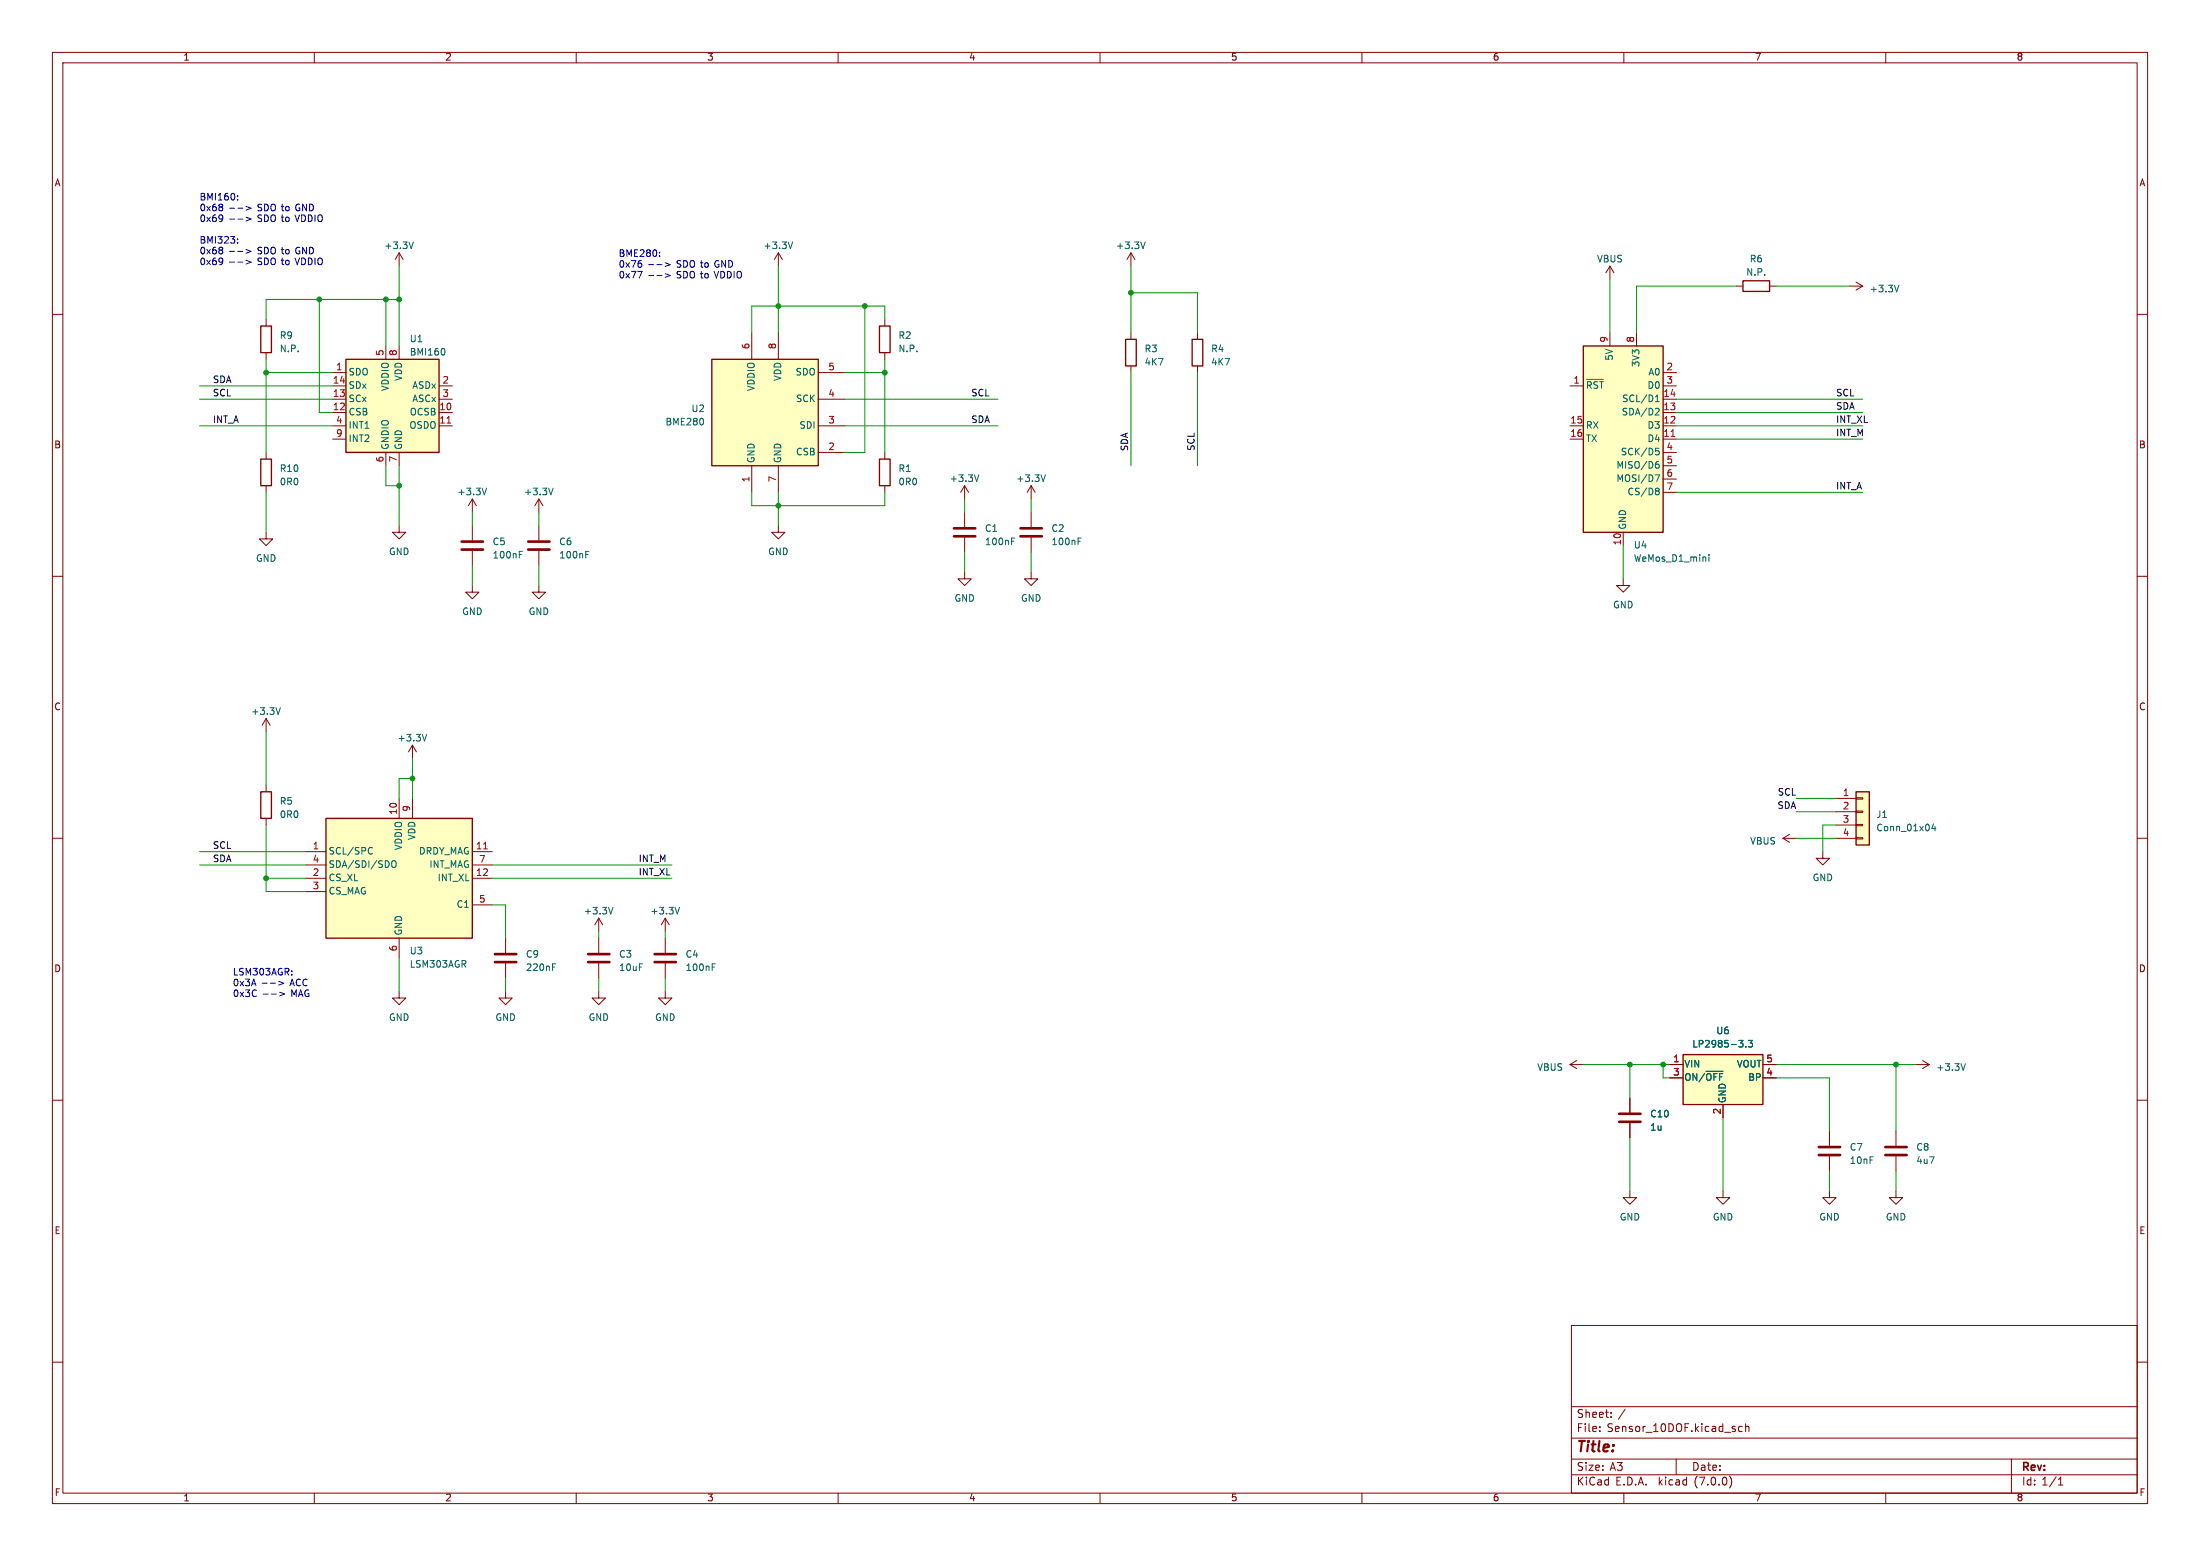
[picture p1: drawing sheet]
<svg xmlns="http://www.w3.org/2000/svg" width="420mm" height="297mm" viewBox="0 0 420 297" stroke-linecap="round" stroke-linejoin="round" font-family="sans-serif">
<g fill="none" stroke="#840000" stroke-width=".19">
<path d="M10 10h400v277h-400zM12 12h396v273h-396zM60 10v2M110 10v2M160 10v2M210 10v2M260 10v2M310 10v2M360 10v2M10 60h2M76.2 48.3v2.5M76.2 48.3l-.8 1.2"/>
<path d="M76.2 48.3l.8 1.2M148.6 48.3v2.5M148.6 48.3l-.8 1.2M148.6 48.3l.8 1.2M215.9 48.3l-.8 1.2M215.9 48.3v2.5M215.9 48.3l.8 1.2M307.3 50.8l-.7 1.3M307.3 50.8v2.5M307.3 50.8l.8 1.3M331.5 54.6h1.2M337.8 54.6h1.3"/>
<path d="M353.1 54.6h2.5M354.3 53.8l1.3 .8M355.6 54.6l-1.3 .8M408 60h2M50.8 61v1.2M50.8 67.3v1.3M63.5 76.2h2.5M63.5 71.1h2.5M63.5 78.7h2.5M63.5 73.7h2.5M73.7 66v2.6M76.2 66v2.6"/>
<path d="M83.8 76.2h2.6M83.8 78.7h2.6M83.8 73.7h2.6M143.5 63.5v5.1M148.6 63.5v5.1M156.2 76.2h5.1M156.2 71.1h5.1M168.9 61v1.2M168.9 67.3v1.3M215.9 63.5v1.3M215.9 69.9v1.2M228.6 63.5v1.3"/>
<path d="M228.6 69.9v1.2M299.7 73.7h2.6M307.3 63.5v2.5M312.4 63.5v2.5M317.5 76.2h2.5M317.5 71.1h2.5M317.5 78.7h2.5M317.5 73.7h2.5M50.8 86.4v1.2M50.8 92.7v1.3M63.5 81.3h2.5M63.5 83.8h2.5"/>
<path d="M73.7 86.4v2.5M76.2 86.4v2.5M83.8 81.3h2.6M90.2 95.3l-.8 1.2M90.2 95.3v2.5M90.2 95.3l.7 1.2M102.9 95.3v2.5M102.9 95.3l-.8 1.2M102.9 95.3l.7 1.2M143.5 88.9v5.1M148.6 88.9v5.1M156.2 86.4h5.1"/>
<path d="M156.2 81.3h5.1M168.9 86.4v1.2M168.9 92.7v1.3M184.1 92.7v2.6M184.1 97.8v2.8M184.1 92.7l-.7 1.3M184.1 92.7l.8 1.3M196.8 92.7l-.7 1.3M196.8 92.7v2.6M196.8 97.8v2.8M196.8 92.7l.8 1.3M299.7 81.3h2.6"/>
<path d="M299.7 83.8h2.6M317.5 86.4h2.5M317.5 81.3h2.5M317.5 83.8h2.5M317.5 88.9h2.5M317.5 91.4h2.5M317.5 94h2.5M10 110h2M50.8 101.6v1.3h1.3l-1.3 1.2-1.3-1.2h1.3M76.2 100.3v1.3h1.3l-1.3 1.3-1.3-1.3h1.3M90.2 111.8v1.2h1.2l-1.2 1.3-1.3-1.3h1.3M90.2 100.3v2.8"/>
<path d="M90.2 105.2v2.8M102.9 111.8v1.2h1.2l-1.2 1.3-1.3-1.3h1.3M102.9 100.3v2.8M102.9 105.2v2.8M148.6 100.3v1.3h1.3l-1.3 1.3-1.3-1.3h1.3M184.1 109.2v1.3h1.3l-1.3 1.3-1.2-1.3h1.2M184.1 102.6v2.8M196.8 109.2v1.3h1.3l-1.3 1.3-1.2-1.3h1.2M196.8 102.6v2.8M309.9 110.5v1.3h1.2l-1.2 1.2-1.3-1.2h1.3M309.9 101.6v2.5M408 110h2"/>
<path d="M50.8 137.2v2.5M50.8 137.2l-.8 1.2M50.8 137.2l.8 1.2M10 160h2M50.8 149.9v1.2M50.8 156.2v1.3M76.2 152.4v3.8M78.7 142.2l-.7 1.3M78.7 142.2v2.6M78.7 152.4v3.8M78.7 142.2l.8 1.3M341.6 159.3l-1.2 .7"/>
<path d="M350.5 152.4h3.8M350.5 154.9h3.8M350.5 157.5h3.8M354.3 159.9h1.3v.2h-1.3zM354.3 157.4h1.3v.2h-1.3zM354.3 154.8h1.3v.3h-1.3zM354.3 152.3h1.3v.2h-1.3zM408 160h2M58.4 162.6h3.8M58.4 167.6h3.8M58.4 170.2h3.8M58.4 165.1h3.8"/>
<path d="M76.2 179.1v3.8M90.2 162.6h3.8M90.2 167.6h3.8M90.2 165.1h3.8M90.2 172.7h3.8M96.5 179.1v2.8M114.3 175.3l-.8 1.2M114.3 175.3v2.5M114.3 179.1v2.8M114.3 175.3l.8 1.2M127 175.3v2.5M127 179.1v2.8"/>
<path d="M127 175.3l-.8 1.2M127 175.3l.8 1.2M340.4 160l1.2 .8M340.4 160h2.5M348 162.6v1.2h1.2l-1.2 1.3-1.3-1.3h1.3M350.5 160h3.8M76.2 189.2v1.3h1.3l-1.3 1.3-1.3-1.3h1.3M96.5 189.2v1.3h1.3l-1.3 1.3-1.3-1.3h1.3M96.5 183.9v2.8M114.3 189.2v1.3h1.3l-1.3 1.3-1.3-1.3h1.3M114.3 183.9v2.8M127 189.2v1.3h1.3l-1.3 1.3-1.3-1.3h1.3"/>
<path d="M127 183.9v2.8M10 210h2M299.7 203.2h2.6M299.7 203.2l1.3 .8M301 202.4l-1.3 .8M311.1 209.6v2.7M311.1 214.4v2.8M318.8 203.2h2.5M318.8 205.7h2.5M328.9 210.8v2.6M336.5 203.2h2.6M336.5 205.7h2.6"/>
<path d="M349.2 215.9v2.8M361.9 215.9v2.8M365.8 203.2h2.5M367 202.4l1.3 .8M368.3 203.2l-1.3 .8M408 210h2M311.1 227.3v1.3h1.3l-1.3 1.3-1.2-1.3h1.2M328.9 227.3v1.3h1.3l-1.3 1.3-1.2-1.3h1.2M349.2 227.3v1.3h1.3l-1.3 1.3-1.2-1.3h1.2M349.2 220.7v2.8M361.9 227.3v1.3h1.3l-1.3 1.3-1.2-1.3h1.2M361.9 220.7v2.8"/>
<path d="M10 260h2M300 253h108v32h-108zM408 260h2M300 278.5h108M300 274.5h108M300 268.5h108M305.4 273.1v.2M305.4 272.3v.2M307.6 270.4v.2M307.6 269.6v.2M320 278.5v3M332.6 272.3h-.4l-.3 .2 .1 .7h.6"/>
<path d="M333.2 272.4l.3-.1h.3l.1 1M333.2 271.8v1.5M384 278.5v6.5M60 285v2M110 285v2M160 285v2M210 285v2M260 285v2M300 281.5h108M310 285v2M330.2 281.7a1.72 1.72 0 0 1 0 2.3M360 285v2"/>
<path d="M393 283.5h.8M393 282.4l.4-.4v1.5"/>
</g>
<g fill="#ffffc2" stroke="#ffffc2" stroke-width=".19">
<path d="M321.3 201.3h15.2v9.5h-15.2z"/>
<path d="M135.9 68.6h20.3v20.3h-20.3z"/>
<path d="M66 68.6h17.8v17.8h-17.8z"/>
<path d="M354.3 151.1h2.6v10.2h-2.6z"/>
<path d="M302.3 66h15.2v35.6h-15.2z"/>
<path d="M62.2 156.2h28v22.9h-28z"/>
</g>
<g fill="none" stroke="#840000" stroke-width=".25">
<path d="M332.7 53.6h5.1v2h-5.1zM49.8 62.2h2v5.1h-2zM66 68.6h17.8v17.8h-17.8zM135.9 68.6h20.3v20.3h-20.3zM167.9 62.2h2v5.1h-2zM214.9 64.8h2v5.1h-2zM227.6 64.8h2v5.1h-2zM302.3 66h15.2v35.6h-15.2zM49.8 87.6h2v5.1h-2zM167.9 87.6h2v5.1h-2zM49.8 151.1h2v5.1h-2zM62.2 156.2h28v22.9h-28z"/>
<path d="M354.3 151.1h2.6v10.2h-2.6zM321.3 201.3h15.2v9.5h-15.2z"/>
</g>
<g fill="none" stroke="#006464" stroke-width=".19">
<path d="M78.9 46.2l-.4 1.3M151.3 46.2l-.4 1.3M218.6 46.2l-.4 1.3M362.5 54.4l-.4 1.3M84.8 66.6l.1 .4-.1 .7M302.9 72.4h3.2M303.8 73.3l-.1-.4h-.6v1.2M305 72.9h-.5l-.2 .3M305.4 72.9h.7M305.7 72.9v1.2M316 76.7h.8M316 75.8l.4-.4v1.3"/>
<path d="M316.2 77.9l.4 .1 .2 .3-.8 .9h.8M92.9 93.2l-.4 1.2M105.6 93.2l-.4 1.2M186.9 90.6l-.5 1.3M199.6 90.6l-.5 1.3M316 90.6h.8l-.5 1.3M316.1 85.6h.6M316.2 86h.3l.3 .3-.1 .4-.5 .1M316.3 88.6h.2l.3 .2-.1 .4-.4 .2M316.3 93.2h.2l.3 .2-.3 .3M316.3 93.7h.2M316.5 93.7l.3 .3v.2l-.3 .2h-.2"/>
<path d="M316.6 88.1l-.3 .1M99.1 105.2h.6M111.8 105.2h.6M193.1 102.7h.6M205.8 102.7h.6M326.2 105.9v.1M326.2 106.3v.8M53.5 135.1l-.4 1.3M81.5 140.2l-.5 1.2M369.1 157.3l-.3 .9h.8M369.4 157.7v.9M70.8 161.8l.3 .1"/>
<path d="M71.1 162.9l-.3 .1M75 164.4l.1-.1a.43 .43 0 0 1 .5 .4v.4a.42 .42 0 0 1-.4 .5 .42 .42 0 0 1-.4-.5zM117 173.2l-.4 1.3M129.7 173.2l-.4 1.3M105.5 184h.6M136 184h.6M332 198.6h.7l-.4 .5M332.7 199.2v.5M333.3 199.7v.2M333.8 198.6h.8l-.5 .5 .4 .1v.5l-.2 .2-.5-.2M321.8 205.4a.42 .42 0 0 1 .4-.5 .42 .42 0 0 1 .5 .5M323.9 204.9v1.3l-.7-1.3v1.3"/>
<path d="M325.4 204.9l-1.1 1.6M325.7 204.5h3.2M325.8 205.4a.42 .42 0 0 1 .4-.5 .42 .42 0 0 1 .4 .5M327.8 204.9h-.6v1.3M328.9 204.9h-.6v1.3M375.2 203l-.4 1.3"/>
</g>
<g fill="none" stroke="#840000" stroke-width=".51">
<path d="M88.1 104.9h4.1M88.1 103.4h4.1M100.8 104.9h4.1M100.8 103.4h4.1M182.1 102.4h4.1M182.1 100.8h4.1M194.8 102.4h4.1M194.8 100.8h4.1M94.5 183.6h4.1M94.5 182.1h4.1M112.3 183.6h4M112.3 182.1h4"/>
<path d="M125 183.6h4M125 182.1h4M309.1 214.1h4.1M309.1 212.6h4.1M347.2 218.9h4.1M359.9 218.9h4.1M347.2 220.5h4.1M359.9 220.5h4.1"/>
</g>
<path d="M85.3 80.7h.8M319 83.3h.7M92.3 162h.7" fill="none" stroke="#a90000" stroke-width=".19"/>
<g fill="none" stroke="#0000c2" stroke-width=".19">
<path d="M42.5 39.1v.3M42.5 39.6v.5M45.4 38.1v.1M45.4 37.4v.1M47 39.4l.9 .4-.9 .3M42.5 41.1v.9M42.5 47.3v.3M42.5 47.9v.4M42.5 49.4v.8M42.5 41.6v.1M42.5 49.8v.1M45.4 45.6v.1"/>
<path d="M45.4 46.3v.1M47 41.4l.9 .4-.9 .4M47 47.6l.9 .4-.9 .3M47 49.7l.9 .3-.9 .4M121.7 51.8h.9l-.6 1.3M122.5 50.3v.6M125.9 48.8v.1M125.9 48.2v.1M127 50.2l.9 .3-.9 .4M127 52.2l.9 .4-.9 .3M53.2 187.3l1 .4-1 .3M53.4 189.4l.9 .3-.9 .4"/>
</g>
<g fill="none" stroke="#009600" stroke-width=".19">
<path d="M61 57.2v21.5h2.5M73.7 57.2v8.8M76.2 50.8v15.2M76.2 57.2h-25.4v3.8M148.6 50.8v12.7M165.1 58.4v28h-3.8M215.9 50.8v12.7M215.9 55.9h12.7v7.6M307.3 53.3v10.2M331.5 54.6h-19.1v8.9M339.1 54.6h14M38.1 76.2h25.4"/>
<path d="M38.1 73.7h25.4M50.8 71.1h12.7M50.8 68.6v17.8M161.3 71.1h7.6M161.3 76.2h29.2M168.9 61v-2.6h-25.4v5.1M168.9 68.6v17.8M215.9 71.1v17.8M228.6 71.1v17.8M320 76.2h35.6M320 78.7h35.6M38.1 81.3h25.4"/>
<path d="M50.8 94v7.6M73.7 88.9v3.8h2.5M76.2 88.9v11.4M90.2 97.8v2.5M102.9 97.8v2.5M143.5 94v2.5h25.4v-2.5M148.6 94v6.3M161.3 81.3h29.2M184.1 95.3v2.5M196.8 95.3v2.5M320 81.3h35.6M320 83.8h35.6"/>
<path d="M320 94h35.6M90.2 108v3.8M102.9 108v3.8M184.1 105.4v3.8M196.8 105.4v3.8M309.9 104.1v6.4M50.8 139.7v10.2M50.8 157.5v12.7h7.6M78.7 148.6h-2.5v3.8M78.7 144.8v7.6M342.9 152.4h7.6M342.9 154.9h7.6"/>
<path d="M350.5 157.5h-2.5v5.1M38.1 165.1h20.3M38.1 162.6h20.3M50.8 167.6h7.6M94 165.1h34.3M94 172.7h2.5v6.4M94 167.6h34.3M114.3 177.8v1.3M127 177.8v1.3M342.9 160h7.6M76.2 182.9v6.3M96.5 186.7v2.5"/>
<path d="M114.3 186.7v2.5M127 186.7v2.5M302.3 203.2h16.5M311.1 203.2v6.4M311.1 217.2v10.1M317.5 203.2v2.5h1.3M328.9 213.4v13.9M339.1 205.7h10.1v10.2M339.1 203.2h26.7M361.9 203.2v12.7M349.2 223.5v3.8M361.9 223.5v3.8"/>
</g>
<g fill="#009600" stroke="#009600" stroke-width=".19">
<circle cx="148.6" cy="96.5" r=".46"/>
<circle cx="148.6" cy="58.4" r=".46"/>
<circle cx="165.1" cy="58.4" r=".46"/>
<circle cx="168.9" cy="71.1" r=".46"/>
<circle cx="76.2" cy="57.2" r=".46"/>
<circle cx="73.7" cy="57.2" r=".46"/>
<circle cx="61" cy="57.2" r=".46"/>
<circle cx="50.8" cy="71.1" r=".46"/>
<circle cx="361.9" cy="203.2" r=".46"/>
<circle cx="317.5" cy="203.2" r=".46"/>
<circle cx="311.1" cy="203.2" r=".46"/>
<circle cx="76.2" cy="92.7" r=".46"/>
<circle cx="50.8" cy="167.6" r=".46"/>
<circle cx="215.9" cy="55.9" r=".46"/>
<circle cx="78.7" cy="148.6" r=".46"/>
</g>
<text font-size="2.8" fill="#840000" x="301" y="277.8">Title:</text>
<g font-size="2.1" fill="#840000">
<text x="301" y="273.6">File:</text>
<text x="301" y="270.9">Sheet:</text>
<text x="306.8" y="273.6">Sensor_10DOF.kicad_sch</text>
<text x="308.9" y="270.9">/</text>
<text x="301" y="281">Size:</text>
<text x="307.3" y="281">A3</text>
<text x="323" y="281">Date:</text>
<text x="386" y="281.2">Rev:</text>
<text x="301" y="283.8">KiCad</text>
<text x="308.4" y="283.8">E.D.A.</text>
<text x="316.6" y="283.8">kicad</text>
<text x="323.6" y="283.8">(7.0.0)</text>
<text x="386" y="283.8">Id: 1/1</text>
</g>
<g font-size="1.8" fill="#840000">
<text x="35" y="11.8">1</text>
<text x="85" y="11.8">2</text>
<text x="135" y="11.8">3</text>
<text x="185" y="11.8">4</text>
<text x="235" y="11.8">5</text>
<text x="285" y="11.8">6</text>
<text x="335" y="11.8">7</text>
<text x="385" y="11.8">8</text>
<text x="10.4" y="35.8">A</text>
<text x="408.4" y="35.8">A</text>
<text x="10.3" y="85.8">B</text>
<text x="408.3" y="85.8">B</text>
<text x="10.3" y="135.8">C</text>
<text x="408.3" y="135.8">C</text>
<text x="10.3" y="185.8">D</text>
<text x="408.3" y="185.8">D</text>
<text x="10.4" y="235.8">E</text>
<text x="408.3" y="235.8">E</text>
<text x="10.4" y="285.8">F</text>
<text x="35" y="286.8">1</text>
<text x="85" y="286.8">2</text>
<text x="135" y="286.8">3</text>
<text x="185" y="286.8">4</text>
<text x="235" y="286.8">5</text>
<text x="285" y="286.8">6</text>
<text x="335" y="286.8">7</text>
<text x="385" y="286.8">8</text>
<text x="408.4" y="285.8">F</text>
</g>
<g font-size="1.8" fill="#0000c2">
<text x="38.1" y="38.5">BMI160:</text>
<text x="38.1" y="40.5">0x68</text>
<text x="43.6" y="40.5">--&gt;</text>
<text x="49.3" y="40.5">SDO to</text>
<text x="56.7" y="40.5">GND</text>
<text x="38.1" y="42.6">0x69</text>
<text x="38.1" y="46.7">BMI323:</text>
<text x="43.6" y="42.6">--&gt;</text>
<text x="49.3" y="42.6">SDO to</text>
<text x="56.7" y="42.6">VDDIO</text>
<text x="38.1" y="48.7">0x68</text>
<text x="38.1" y="50.8">0x69</text>
<text x="43.6" y="48.7">--&gt;</text>
<text x="43.6" y="50.8">--&gt;</text>
<text x="49.3" y="48.7">SDO to</text>
<text x="49.3" y="50.8">SDO to</text>
<text x="56.7" y="48.7">GND</text>
<text x="56.7" y="50.8">VDDIO</text>
<text x="118.1" y="49.2">BME280:</text>
<text x="118.1" y="51.3">0x76</text>
<text x="118.1" y="53.3">0x77</text>
<text x="123.7" y="51.3">--&gt;</text>
<text x="123.7" y="53.3">--&gt;</text>
<text x="129.3" y="51.3">SDO to</text>
<text x="129.3" y="53.3">SDO to</text>
<text x="136.7" y="51.3">GND</text>
<text x="136.7" y="53.3">VDDIO</text>
<text x="44.4" y="186.4">LSM303AGR:</text>
<text x="44.4" y="188.4">0x3A</text>
<text x="44.4" y="190.5">0x3C</text>
<text x="49.9" y="188.4">--&gt;</text>
<text x="50.1" y="190.5">--&gt;</text>
<text x="55.5" y="188.4">ACC</text>
<text x="55.7" y="190.5">MAG</text>
</g>
<g font-size="1.8" fill="#006464">
<text x="73.3" y="47.8">+3.3V</text>
<text x="145.7" y="47.8">+3.3V</text>
<text x="213" y="47.8">+3.3V</text>
<text x="304.8" y="50.4">VBUS</text>
<text x="333.3" y="52.9">N.P.</text>
<text x="334" y="50.4">R6</text>
<text x="356.9" y="56.1">+3.3V</text>
<text x="53.3" y="65">R9</text>
<text x="78.2" y="65.6">U1</text>
<text x="171.5" y="65">R2</text>
<text x="53.3" y="67.5">N.P.</text>
<text x="66.5" y="71.9">SDO</text>
<text x="78.2" y="68.1">BMI160</text>
<text x="151.8" y="71.9">SDO</text>
<text x="171.5" y="67.5">N.P.</text>
<text x="218.4" y="67.5">R3</text>
<text x="218.4" y="70">4K7</text>
<text x="231.1" y="67.5">R4</text>
<text x="231.1" y="70">4K7</text>
<text x="308.2" y="69" transform="rotate(-90 308.2 69)">5V</text>
<text x="313.2" y="70.2" transform="rotate(-90 313.2 70.2)">3V3</text>
<text x="314.6" y="71.9">A0</text>
<text x="66.5" y="77">SCx</text>
<text x="66.5" y="74.5">SDx</text>
<text x="74.5" y="74.8" transform="rotate(-90 74.5 74.8)">VDDIO</text>
<text x="77" y="72.8" transform="rotate(-90 77 72.8)">VDD</text>
<text x="78.6" y="74.5">ASDx</text>
<text x="78.6" y="77">ASCx</text>
<text x="144.3" y="74.8" transform="rotate(-90 144.3 74.8)">VDDIO</text>
<text x="149.4" y="72.8" transform="rotate(-90 149.4 72.8)">VDD</text>
<text x="151.8" y="77">SCK</text>
<text x="302.8" y="75.1">~{RST}</text>
<text x="309.5" y="77">SCL/D1</text>
<text x="314.4" y="74.5">D0</text>
<text x="66.5" y="79.6">CSB</text>
<text x="66.5" y="82.1">INT1</text>
<text x="78" y="82.1">OSDO</text>
<text x="78.1" y="79.6">OCSB</text>
<text x="127" y="81.5">BME280</text>
<text x="131.9" y="78.9">U2</text>
<text x="152.5" y="82.1">SDI</text>
<text x="302.8" y="82.1">RX</text>
<text x="309.5" y="79.6">SDA/D2</text>
<text x="314.4" y="82.1">D3</text>
<text x="66.5" y="84.6">INT2</text>
<text x="74.5" y="85.9" transform="rotate(-90 74.5 85.9)">GNDIO</text>
<text x="77" y="85.9" transform="rotate(-90 77 85.9)">GND</text>
<text x="144.3" y="88.4" transform="rotate(-90 144.3 88.4)">GND</text>
<text x="149.4" y="88.4" transform="rotate(-90 149.4 88.4)">GND</text>
<text x="151.8" y="87.2">CSB</text>
<text x="302.8" y="84.6">TX</text>
<text x="308.5" y="89.7">MISO/D6</text>
<text x="309.3" y="87.2">SCK/D5</text>
<text x="314.4" y="84.6">D4</text>
<text x="53.3" y="90.4">R10</text>
<text x="53.3" y="92.9">0R0</text>
<text x="87.3" y="94.8">+3.3V</text>
<text x="100" y="94.8">+3.3V</text>
<text x="171.5" y="90.4">R1</text>
<text x="171.5" y="92.9">0R0</text>
<text x="181.2" y="92.3">+3.3V</text>
<text x="193.9" y="92.3">+3.3V</text>
<text x="308.5" y="92.3">MOSI/D7</text>
<text x="310.6" y="94.8">CS/D8</text>
<text x="188" y="101.8">C1</text>
<text x="200.7" y="101.8">C2</text>
<text x="310.7" y="101.1" transform="rotate(-90 310.7 101.1)">GND</text>
<text x="48.8" y="107.5">GND</text>
<text x="74.2" y="106.2">GND</text>
<text x="94" y="104.3">C5</text>
<text x="94" y="106.9">100nF</text>
<text x="106.7" y="104.3">C6</text>
<text x="106.7" y="106.9">100nF</text>
<text x="146.6" y="106.2">GND</text>
<text x="188" y="104.3">100nF</text>
<text x="200.7" y="104.3">100nF</text>
<text x="311.8" y="105">U4</text>
<text x="311.8" y="107.5">WeMos_D1_mini</text>
<text x="88.2" y="117.7">GND</text>
<text x="100.9" y="117.7">GND</text>
<text x="182.2" y="115.1">GND</text>
<text x="194.9" y="115.1">GND</text>
<text x="307.9" y="116.4">GND</text>
<text x="47.9" y="136.7">+3.3V</text>
<text x="75.8" y="141.8">+3.3V</text>
<text x="53.3" y="153.9">R5</text>
<text x="53.3" y="156.4">0R0</text>
<text x="79.6" y="160.5" transform="rotate(-90 79.6 160.5)">VDD</text>
<text x="334.1" y="161.5">VBUS</text>
<text x="358.1" y="156.4">J1</text>
<text x="358.1" y="158.9">Conn_01x04</text>
<text x="62.7" y="163.4">SCL/SPC</text>
<text x="62.7" y="165.9">SDA/SDI/SDO</text>
<text x="77" y="162.4" transform="rotate(-90 77 162.4)">VDDIO</text>
<text x="79.9" y="163.4">DRDY_MAG</text>
<text x="81.9" y="165.9">INT_MAG</text>
<text x="62.7" y="168.5">CS_XL</text>
<text x="62.7" y="171">CS_MAG</text>
<text x="83.4" y="168.5">INT_XL</text>
<text x="87.1" y="173.5">C1</text>
<text x="346" y="168.5">GND</text>
<text x="77" y="178.6" transform="rotate(-90 77 178.6)">GND</text>
<text x="111.4" y="174.8">+3.3V</text>
<text x="124.1" y="174.8">+3.3V</text>
<text x="78.2" y="185">LSM303AGR</text>
<text x="78.2" y="182.4">U3</text>
<text x="100.3" y="183.1">C9</text>
<text x="100.3" y="185.6">220nF</text>
<text x="118.1" y="183.1">C3</text>
<text x="118.1" y="185.6">10uF</text>
<text x="130.8" y="183.1">C4</text>
<text x="130.8" y="185.6">100nF</text>
<text x="74.2" y="195.1">GND</text>
<text x="94.5" y="195.1">GND</text>
<text x="112.3" y="195.1">GND</text>
<text x="125" y="195.1">GND</text>
<text x="327.6" y="197.7">U6</text>
<text x="323" y="200.2">LP2985-3.3</text>
<text x="293.4" y="204.7">VBUS</text>
<text x="321.6" y="204">VIN</text>
<text x="321.6" y="207.2">ON/~{OFF}</text>
<text x="331.5" y="204">VOUT</text>
<text x="333.6" y="206.6">BP</text>
<text x="369.6" y="204.7">+3.3V</text>
<text x="315" y="213.6">C10</text>
<text x="329.8" y="210.6" transform="rotate(-90 329.8 210.6)">GND</text>
<text x="315" y="216.1">1u</text>
<text x="353.1" y="219.9">C7</text>
<text x="365.8" y="219.9">C8</text>
<text x="353.1" y="222.4">10nF</text>
<text x="365.8" y="222.4">4u7</text>
<text x="309.2" y="233.2">GND</text>
<text x="326.9" y="233.2">GND</text>
<text x="347.3" y="233.2">GND</text>
<text x="360" y="233.2">GND</text>
</g>
<g font-size="1.8" fill="#a90000">
<text x="307.1" y="65.4" transform="rotate(-90 307.1 65.4)">9</text>
<text x="312.2" y="65.4" transform="rotate(-90 312.2 65.4)">8</text>
<text x="64.1" y="70.9">1</text>
<text x="73.4" y="68" transform="rotate(-90 73.4 68)">5</text>
<text x="75.9" y="68" transform="rotate(-90 75.9 68)">8</text>
<text x="143.3" y="66.7" transform="rotate(-90 143.3 66.7)">6</text>
<text x="148.3" y="66.7" transform="rotate(-90 148.3 66.7)">8</text>
<text x="158.1" y="70.9">5</text>
<text x="318.1" y="70.9">2</text>
<text x="63.5" y="75.9">13</text>
<text x="63.5" y="73.4">14</text>
<text x="84.4" y="73.4">2</text>
<text x="84.4" y="75.9">3</text>
<text x="158.1" y="75.9">4</text>
<text x="300.3" y="73.4">1</text>
<text x="317.5" y="75.9">14</text>
<text x="318.1" y="73.4">3</text>
<text x="63.5" y="78.5">12</text>
<text x="64.1" y="81">4</text>
<text x="64.1" y="83.6">9</text>
<text x="83.8" y="78.5">10</text>
<text x="83.8" y="81">11</text>
<text x="158.1" y="81">3</text>
<text x="299.7" y="81">15</text>
<text x="299.7" y="83.6">16</text>
<text x="317.5" y="83.6">11</text>
<text x="317.5" y="81">12</text>
<text x="317.5" y="78.5">13</text>
<text x="73.4" y="88.3" transform="rotate(-90 73.4 88.3)">6</text>
<text x="75.9" y="88.3" transform="rotate(-90 75.9 88.3)">7</text>
<text x="158.1" y="86.1">2</text>
<text x="318.1" y="86.1">4</text>
<text x="318.1" y="88.6">5</text>
<text x="143.3" y="92.1" transform="rotate(-90 143.3 92.1)">1</text>
<text x="148.3" y="92.1" transform="rotate(-90 148.3 92.1)">7</text>
<text x="318.1" y="91.2">6</text>
<text x="318.1" y="93.7">7</text>
<text x="309.6" y="104.1" transform="rotate(-90 309.6 104.1)">10</text>
<text x="75.9" y="155.6" transform="rotate(-90 75.9 155.6)">10</text>
<text x="78.5" y="155" transform="rotate(-90 78.5 155)">9</text>
<text x="351.8" y="152.1">1</text>
<text x="351.8" y="154.7">2</text>
<text x="351.8" y="157.2">3</text>
<text x="351.8" y="159.8">4</text>
<text x="59.7" y="162.3">1</text>
<text x="59.7" y="167.4">2</text>
<text x="59.7" y="164.8">4</text>
<text x="90.8" y="162.3">11</text>
<text x="90.8" y="167.4">12</text>
<text x="91.4" y="164.8">7</text>
<text x="59.7" y="169.9">3</text>
<text x="91.4" y="172.5">5</text>
<text x="75.9" y="181.6" transform="rotate(-90 75.9 181.6)">6</text>
<text x="319.4" y="202.9">1</text>
<text x="337.2" y="202.9">5</text>
<text x="319.4" y="205.5">3</text>
<text x="337.2" y="205.5">4</text>
<text x="328.7" y="212.8" transform="rotate(-90 328.7 212.8)">2</text>
</g>
<g font-size="1.8" fill="#0f0f0f">
<text x="40.6" y="73.3">SDA</text>
<text x="40.6" y="75.9">SCL</text>
<text x="185.4" y="75.9">SCL</text>
<text x="350.5" y="75.9">SCL</text>
<text x="40.6" y="80.9">INT_A</text>
<text x="185.4" y="80.9">SDA</text>
<text x="350.5" y="80.9">INT_XL</text>
<text x="350.5" y="83.5">INT_M</text>
<text x="350.5" y="78.4">SDA</text>
<text x="215.6" y="86.2" transform="rotate(-90 215.6 86.2)">SDA</text>
<text x="228.3" y="86.2" transform="rotate(-90 228.3 86.2)">SCL</text>
<text x="350.5" y="93.6">INT_A</text>
<text x="339.2" y="154.6">SDA</text>
<text x="339.3" y="152.1">SCL</text>
<text x="40.6" y="162.2">SCL</text>
<text x="40.6" y="164.8">SDA</text>
<text x="121.9" y="167.3">INT_XL</text>
<text x="121.9" y="164.8">INT_M</text>
</g>
</svg>
